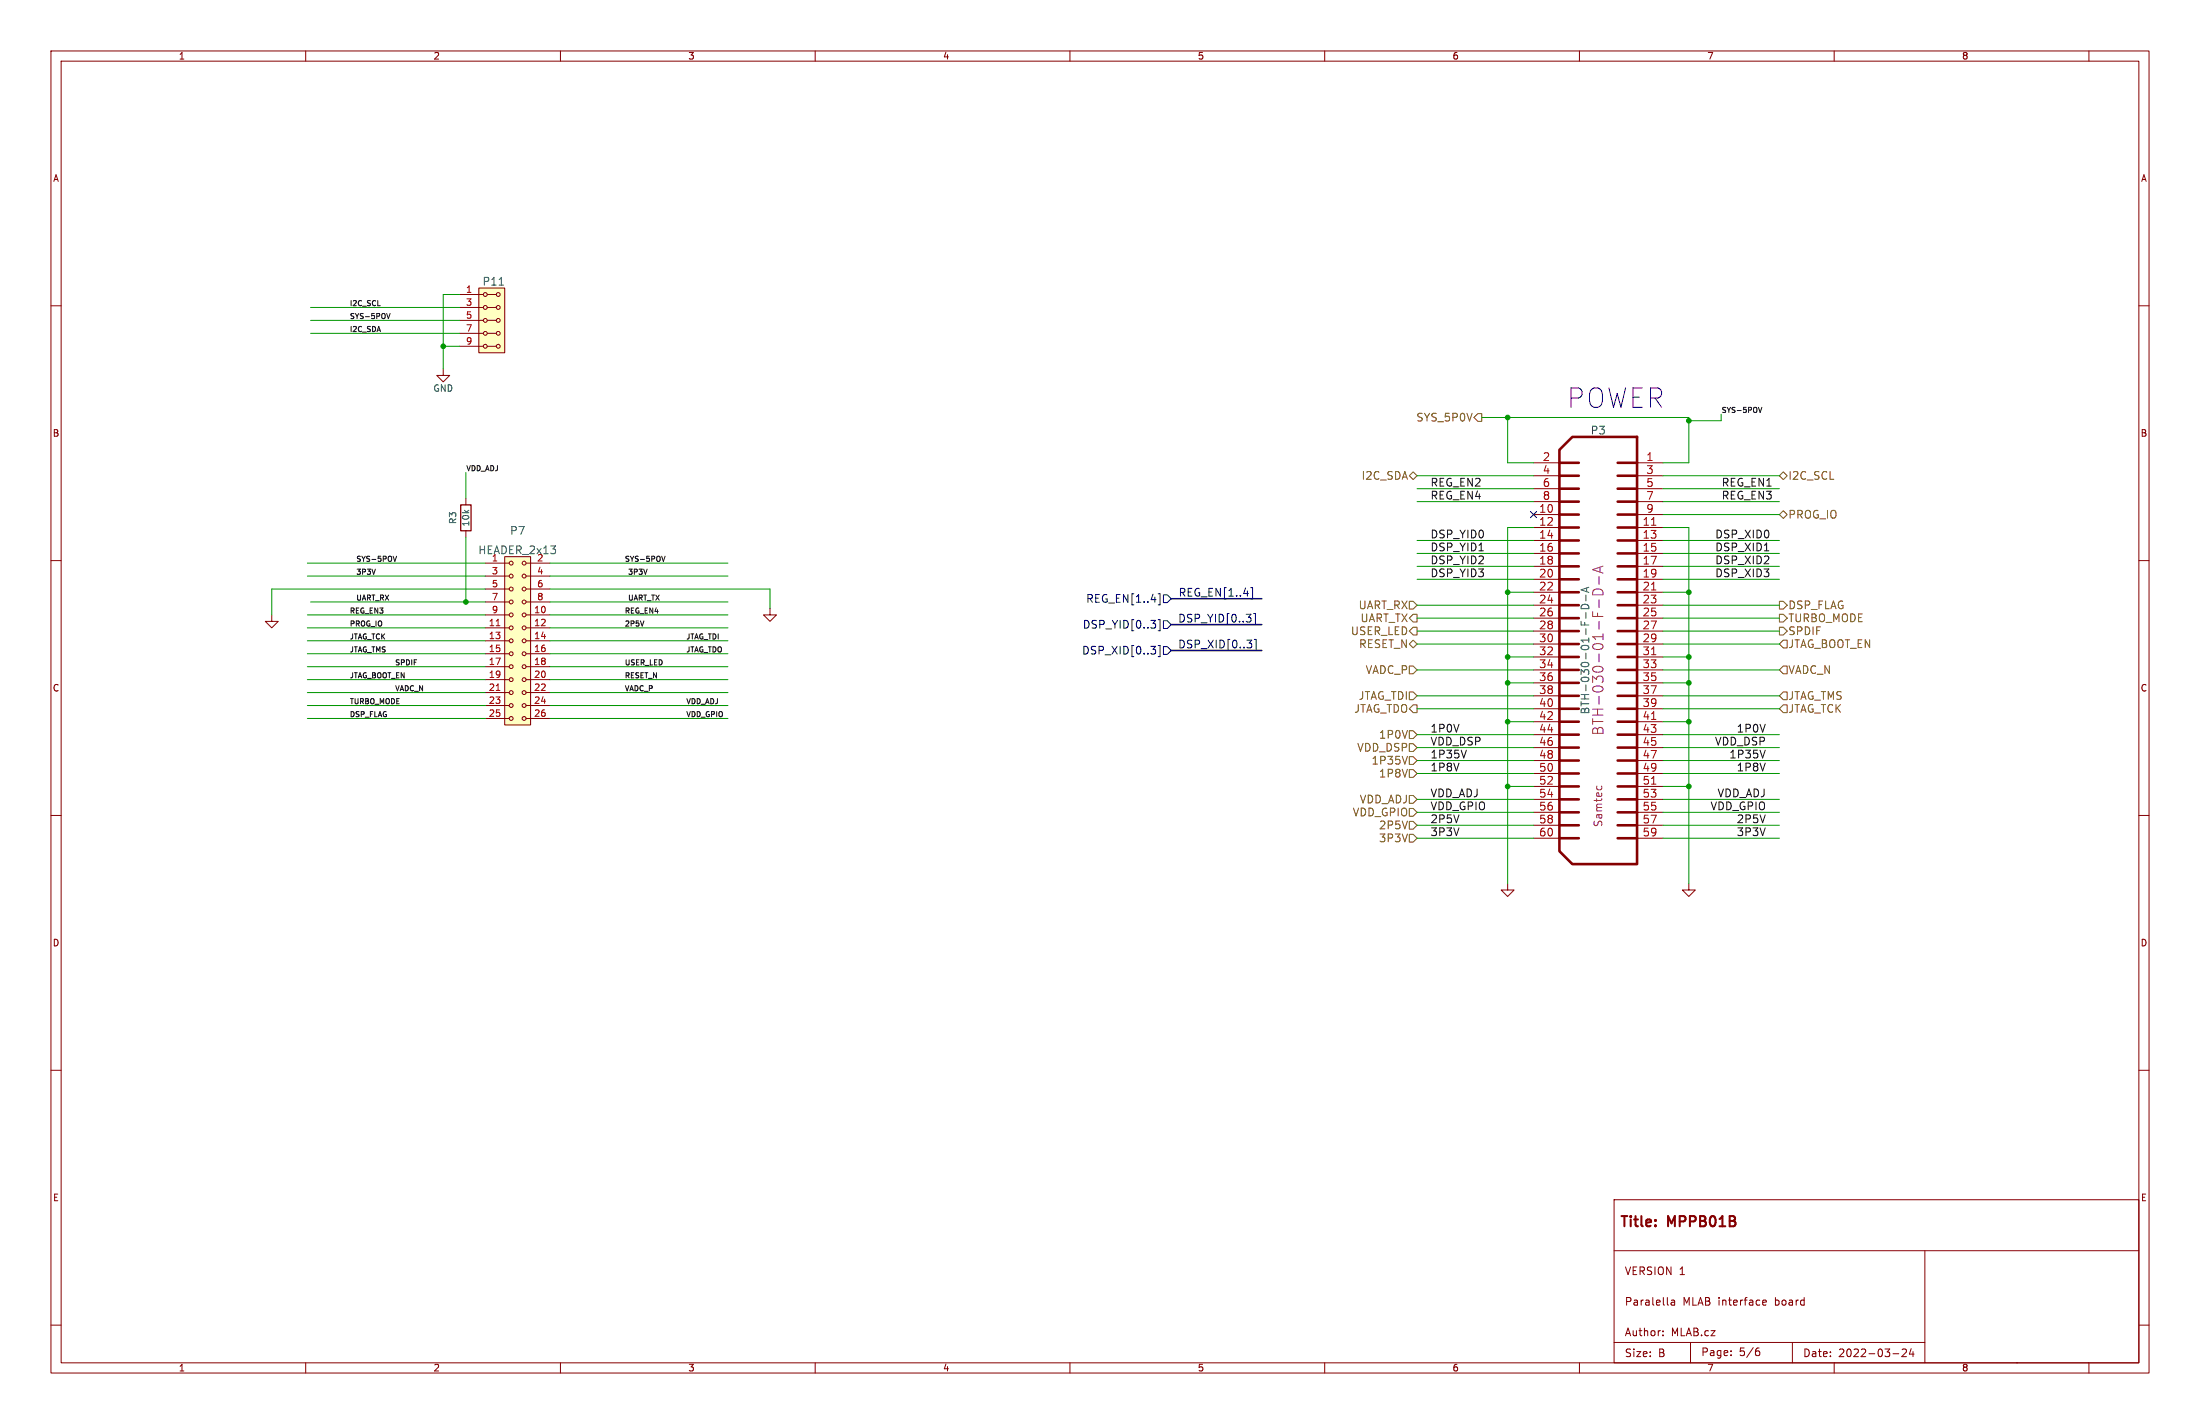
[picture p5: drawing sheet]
<svg xmlns="http://www.w3.org/2000/svg" width="432mm" height="279mm" viewBox="0 0 432 279" stroke-linecap="round" stroke-linejoin="round" font-family="sans-serif">
<g fill="none" stroke="#840000" stroke-width=".2">
<path d="M10 10h411.8v259.4h-411.8zM12 12h407.8v255.4h-407.8zM60 10v2M110 10v2M160 10v2M210 10v2M260 10v2M310 10v2M360 10v2M410 10v2M10 60h2M90.2 57.8h4.7"/>
<path d="M94 56.5h5.1v12.7h-5.1zM95.6 57.8h1.8M419.8 60h2M87 72.4v1.3h1.3l-1.3 1.2-1.3-1.2h1.3M90.2 67.9h4.7M90.2 65.4h4.7M90.2 62.9h4.7M90.2 60.3h4.7M95.6 67.9h1.8M95.6 65.4h1.8M95.6 62.9h1.8M95.6 60.3h1.8"/>
<path d="M91.4 97.8v1.3M301 90.8h5.1M301 93.3h5.1M301 95.9h5.1M301 98.4h5.1M321.3 90.8h5.1M321.3 93.3h5.1M321.3 95.9h5.1M321.3 98.4h5.1M10 110h2M91.4 104.1v1.3M95.2 118.1h4.7"/>
<path d="M95.2 115.6h4.7M95.2 113h4.7M95.2 110.5h4.7M99.1 109.2h5v33h-5zM103.3 118.1h4.6M103.3 115.6h4.6M103.3 113h4.6M103.3 110.5h4.6M151.1 119.4v1.3h1.3l-1.3 1.2-1.2-1.2h1.2M301 101h5.1M301 103.5h5.1M301 106h5.1"/>
<path d="M301 108.6h5.1M301 111.1h5.1M301 113.7h5.1M301 116.2h5.1M301 118.7h5.1M321.3 101h5.1M321.3 103.5h5.1M321.3 106h5.1M321.3 108.6h5.1M321.3 111.1h5.1M321.3 113.7h5.1M321.3 116.2h5.1"/>
<path d="M321.3 118.7h5.1M419.8 110h2M53.3 120.7v1.2h1.3l-1.3 1.3-1.2-1.3h1.2M95.2 138.4h4.7M95.2 135.9h4.7M95.2 133.4h4.7M95.2 130.8h4.7M95.2 128.3h4.7M95.2 125.7h4.7M95.2 123.2h4.7M95.2 120.7h4.7M103.3 138.4h4.6"/>
<path d="M103.3 135.9h4.6M103.3 133.4h4.6M103.3 130.8h4.6M103.3 128.3h4.6M103.3 125.7h4.6M103.3 123.2h4.6M103.3 120.7h4.6M301 121.3h5.1M301 123.8h5.1M301 126.4h5.1M301 128.9h5.1M301 131.4h5.1"/>
<path d="M301 134h5.1M301 136.5h5.1M301 139.1h5.1M321.3 121.3h5.1M321.3 123.8h5.1M321.3 126.4h5.1M321.3 128.9h5.1M321.3 131.4h5.1M321.3 134h5.1M321.3 136.5h5.1M321.3 139.1h5.1M10 160h2"/>
<path d="M95.2 141h4.7M103.3 141h4.6M301 141.6h5.1M301 144.1h5.1M301 146.7h5.1M301 149.2h5.1M301 151.8h5.1M301 154.3h5.1M301 156.8h5.1M301 159.4h5.1M321.3 141.6h5.1M321.3 144.1h5.1"/>
<path d="M321.3 146.7h5.1M321.3 149.2h5.1M321.3 151.8h5.1M321.3 154.3h5.1M321.3 156.8h5.1M321.3 159.4h5.1M419.8 160h2M295.9 173.4v1.2h1.3l-1.3 1.3-1.3-1.3h1.3M301 161.9h5.1M301 164.5h5.1M321.3 161.9h5.1M321.3 164.5h5.1"/>
<path d="M331.5 173.4v1.2h1.2l-1.2 1.3-1.3-1.3h1.3M10 210h2M419.8 210h2M316.8 235.4h103v32h-103zM10 260h2M316.8 245.4h103M328 255.2h.6l.1 .9M328.7 255.4l-.5 .1-.2 .2 .2 .4 .5-.1M346 255.6l.7-.2-.1-.2-.4-.1-.2 .2v.7h.6M377.8 245.4v22M419.8 260h2M60 267.4v2"/>
<path d="M110 267.4v2M160 267.4v2M210 267.4v2M260 267.4v2M310 267.4v2M316.8 263.4h61M326.4 261.9v.2M326.4 261.2v.1M331.8 263.4v4M339.8 265.8v.2M339.8 265.1v.1M344.7 265.1h.4l.3 .2-.1 .6h-.6"/>
<path d="M345.3 264.5l-.5 .1M351.8 263.4v4M360 267.4v2M371.5 265.6h1.2M373.3 264.8l.6-.1 .2 .1 .1 .3-.9 1.1h.9M375.1 264.6l-.3 1.1h.9M375.5 265.2v1M395.8 267.4h.1M410 267.4v2"/>
<circle cx="95.3" cy="57.8" r=".38"/>
<circle cx="97.8" cy="57.8" r=".38"/>
<circle cx="95.3" cy="60.3" r=".38"/>
<circle cx="95.3" cy="67.9" r=".38"/>
<circle cx="95.3" cy="65.4" r=".38"/>
<circle cx="95.3" cy="62.9" r=".38"/>
<circle cx="97.8" cy="62.9" r=".38"/>
<circle cx="97.8" cy="60.3" r=".38"/>
<circle cx="97.8" cy="65.4" r=".38"/>
<circle cx="97.8" cy="67.9" r=".38"/>
<circle cx="100.3" cy="110.5" r=".38"/>
<circle cx="100.3" cy="113" r=".38"/>
<circle cx="100.3" cy="118.1" r=".38"/>
<circle cx="100.3" cy="115.6" r=".38"/>
<circle cx="102.9" cy="110.5" r=".38"/>
<circle cx="102.9" cy="113" r=".38"/>
<circle cx="102.9" cy="118.1" r=".38"/>
<circle cx="102.9" cy="115.6" r=".38"/>
<circle cx="100.3" cy="123.2" r=".38"/>
<circle cx="100.3" cy="130.8" r=".38"/>
<circle cx="100.3" cy="133.4" r=".38"/>
<circle cx="100.3" cy="125.7" r=".38"/>
<circle cx="100.3" cy="135.9" r=".38"/>
<circle cx="100.3" cy="120.7" r=".38"/>
<circle cx="100.3" cy="128.3" r=".38"/>
<circle cx="100.3" cy="138.4" r=".38"/>
<circle cx="102.9" cy="138.4" r=".38"/>
<circle cx="102.9" cy="130.8" r=".38"/>
<circle cx="102.9" cy="123.2" r=".38"/>
<circle cx="102.9" cy="135.9" r=".38"/>
<circle cx="102.9" cy="128.3" r=".38"/>
<circle cx="102.9" cy="120.7" r=".38"/>
<circle cx="102.9" cy="133.4" r=".38"/>
<circle cx="102.9" cy="125.7" r=".38"/>
<circle cx="100.3" cy="141" r=".38"/>
<circle cx="102.9" cy="141" r=".38"/>
</g>
<g fill="none" stroke="#840000" stroke-width=".51">
<path d="M306.1 98.4h3.8M306.1 95.9h3.8M306.1 93.3h3.8M306.1 90.8h3.8M308.6 85.7h12.7v83.8h-12.7l-2.5-2.5v-78.7zM317.5 98.4h3.8M317.5 95.9h3.8M317.5 93.3h3.8M317.5 90.8h3.8M306.1 118.7h3.8M306.1 116.2h3.8M306.1 113.7h3.8"/>
<path d="M306.1 111.1h3.8M306.1 108.6h3.8M306.1 106h3.8M306.1 103.5h3.8M306.1 101h3.8M317.5 118.7h3.8M317.5 116.2h3.8M317.5 113.7h3.8M317.5 111.1h3.8M317.5 108.6h3.8M317.5 106h3.8M317.5 103.5h3.8"/>
<path d="M317.5 101h3.8M306.1 139.1h3.8M306.1 136.5h3.8M306.1 134h3.8M306.1 131.4h3.8M306.1 128.9h3.8M306.1 126.4h3.8M306.1 123.8h3.8M306.1 121.3h3.8M317.5 139.1h3.8M317.5 136.5h3.8M317.5 134h3.8"/>
<path d="M317.5 131.4h3.8M317.5 128.9h3.8M317.5 126.4h3.8M317.5 123.8h3.8M317.5 121.3h3.8M306.1 159.4h3.8M306.1 156.8h3.8M306.1 154.3h3.8M306.1 151.8h3.8M306.1 149.2h3.8M306.1 146.7h3.8M306.1 144.1h3.8"/>
<path d="M306.1 141.6h3.8M317.5 159.4h3.8M317.5 156.8h3.8M317.5 154.3h3.8M317.5 151.8h3.8M317.5 149.2h3.8M317.5 146.7h3.8M317.5 144.1h3.8M317.5 141.6h3.8M306.1 164.5h3.8M306.1 161.9h3.8M317.5 164.5h3.8"/>
<path d="M317.5 161.9h3.8"/>
</g>
<path d="M98 55.9h.8M310.5 118.7a.79 .79 0 0 1 .9-.1 .79 .79 0 0 1 .4 .8h-1.5v-.3zM311.3 116.7v1.2M311.4 115.4v.7M311.8 115.2l-1.5 .5 1.5 .5M311.3 120.2v1.1" fill="none" stroke="#006464" stroke-width=".2"/>
<path d="M312.9 115.7a1.06 1.06 0 0 1 1.2-.1 1.06 1.06 0 0 1 .5 1.1h-2v-.5zM313.8 113.1v1.6M313.8 117.7v1.5M314 111.3v.9M314.6 111.1l-2 .7 2 .6M313.4 154.2v.5M314.3 154.2l.1 .5" fill="none" stroke="#840084" stroke-width=".2"/>
<path d="M90.4 99.1h2.1v5h-2.1z" fill="none" stroke="#840000" stroke-width=".25"/>
<g fill="#ffffc2" stroke="#ffffc2" stroke-width=".2">
<path d="M99.1 109.2h5v33h-5z"/>
<path d="M94 56.5h5.1v12.7h-5.1z"/>
</g>
<path d="M97.4 122.8h.7M97.4 135.5h.7" fill="none" stroke="#a90000" stroke-width=".2"/>
<g fill="none" stroke="#725600" stroke-width=".2">
<path d="M276.6 93.3l.8-.7 .7 .7-.7 .8zM290.1 81.2h.7v1.5h-.7l-.8-.8zM349.2 93.3l.8-.7 .8 .7-.8 .8zM276.6 118h.8l.7 .7-.7 .8h-.8zM349.2 118h.8l.8 .7-.8 .8h-.8zM349.2 101l.8-.8 .8 .8-.8 .7zM276.6 130.7h.8l.7 .7-.7 .8h-.8zM276.6 135.8h.8l.7 .7-.7 .8h-.8zM276.6 123.8l.8-.7h.7v1.5h-.7zM276.6 121.3l.8-.8h.7v1.5h-.7zM276.6 126.4l.8-.8 .7 .8-.7 .7zM277.4 138.3h.7v1.5h-.7l-.8-.7z"/>
<path d="M349.2 126.4l.8-.8h.8v1.5h-.8zM349.2 120.5h.8l.8 .8-.8 .7h-.8zM349.2 139.1l.8-.8h.8v1.5h-.8zM349.2 136.5l.8-.7h.8v1.5h-.8zM349.2 123.1h.8l.8 .7-.8 .8h-.8zM350 130.7h.8v1.5h-.8l-.8-.8zM276.6 143.4h.8l.7 .7-.7 .8h-.8zM276.6 158.6h.8l.7 .8-.7 .7h-.8zM276.6 148.5h.8l.7 .7-.7 .8h-.8zM276.6 156.1h.8l.7 .7-.7 .8h-.8zM276.6 151h.8l.7 .8-.7 .7h-.8zM276.6 145.9h.8l.7 .8-.7 .7h-.8z"/>
<path d="M276.6 163.7h.8l.7 .8-.7 .7h-.8zM276.6 161.2h.8l.7 .7-.7 .8h-.8z"/>
</g>
<g fill="none" stroke="#000084" stroke-width=".2">
<path d="M227.3 116.5h.4v2.2h-.4M228.3 116.7h.8l.8 .8-.8 .7h-.8zM245.5 115.3h.3v2.2h-.3M300.4 100.4l1.2 1.2M301.6 100.4l-1.2 1.2M225.9 126.8h.9l-.5 .6M226.7 127.5v.7M227.3 121.6h.4v2.2h-.4M227.3 126.7h.4v2.1h-.4M228.3 121.8h.8l.8 .8-.8 .7h-.8zM228.3 126.9h.8l.8 .7-.8 .8h-.8zM244.7 125.6h1l-.5 .6"/>
<path d="M245.5 126.3l.2 .2-.2 .6M246 120.4h.4v2.2h-.4M246.2 125.5h.4v2.1h-.4"/>
</g>
<path d="M75.9 61.5l.3 1 .4-1M345.1 79.9l.4 1 .3-1M77.2 109.1l.3 1 .3-1M129.9 109.1l.3 1 .3-1M346.3 108.1h.9M287.8 147.2l-.5 1.5" fill="none" stroke="#0f0f0f" stroke-width=".2"/>
<path d="M229.9 117.5h17.7M229.9 127.6h17.7M229.9 122.6h17.7" fill="none" stroke="#000084" stroke-width=".3"/>
<g fill="none" stroke="#009600" stroke-width=".2">
<path d="M90.2 57.8h-3.2v14.6M61 60.3h29.2M61 62.9h29.2M61 65.4h29.2M87 67.9h3.2M91.4 92.7v5.1M278.1 93.3h22.9M278.1 95.9h22.9M278.1 98.4h22.9M290.8 81.9h40.7v8.9h-5.1M295.9 81.9v8.9h5.1M326.4 93.3h22.8"/>
<path d="M326.4 95.9h22.8M326.4 98.4h22.8M337.8 81.3v1.3h-6.3M60.3 113h34.9M60.3 110.5h34.9M61 118.1h34.2M91.4 105.4v12.7M95.2 115.6h-41.9v5.1M107.9 118.1h35M107.9 113h35M107.9 115.6h43.2v3.8M107.9 110.5h35"/>
<path d="M278.1 106h22.9M278.1 118.7h22.9M278.1 108.6h22.9M278.1 113.7h22.9M278.1 111.1h22.9M295.9 116.2h5.1M301 103.5h-5.1v69.9M326.4 106h22.8M326.4 103.5h5.1v69.9M326.4 116.2h5.1M326.4 118.7h22.8M326.4 108.6h22.8"/>
<path d="M326.4 113.7h22.8M326.4 101h22.8M326.4 111.1h22.8M60.3 133.4h34.9M60.3 138.4h34.9M60.3 135.9h34.9M60.3 130.8h34.9M60.3 123.2h34.9M60.3 120.7h34.9M60.3 128.3h34.9M60.3 125.7h34.9M107.9 133.4h35"/>
<path d="M107.9 138.4h35M107.9 135.9h35M107.9 130.8h35M107.9 123.2h35M107.9 120.7h35M107.9 128.3h35M107.9 125.7h35M278.1 123.8h22.9M278.1 131.4h22.9M278.1 136.5h22.9M278.1 126.4h22.9M278.1 121.3h22.9"/>
<path d="M278.1 139.1h22.9M295.9 134h5.1M295.9 128.9h5.1M326.4 134h5.1M326.4 128.9h5.1M326.4 123.8h22.8M326.4 131.4h22.8M326.4 136.5h22.8M326.4 126.4h22.8M326.4 121.3h22.8M326.4 139.1h22.8M60.3 141h34.9"/>
<path d="M107.9 141h35M278.1 144.1h22.9M278.1 146.7h22.9M278.1 149.2h22.9M278.1 151.8h22.9M278.1 159.4h22.9M278.1 156.8h22.9M295.9 154.3h5.1M295.9 141.6h5.1M326.4 154.3h5.1M326.4 141.6h5.1M326.4 144.1h22.8"/>
<path d="M326.4 146.7h22.8M326.4 149.2h22.8M326.4 151.8h22.8M326.4 159.4h22.8M326.4 156.8h22.8M278.1 161.9h22.9M278.1 164.5h22.9M326.4 161.9h22.8M326.4 164.5h22.8"/>
</g>
<g fill="#009600" stroke="#009600" stroke-width=".2">
<circle cx="331.5" cy="82.6" r=".46"/>
<circle cx="295.9" cy="116.2" r=".46"/>
<circle cx="295.9" cy="128.9" r=".46"/>
<circle cx="295.9" cy="134" r=".46"/>
<circle cx="295.9" cy="81.9" r=".46"/>
<circle cx="331.5" cy="134" r=".46"/>
<circle cx="331.5" cy="141.6" r=".46"/>
<circle cx="331.5" cy="154.3" r=".46"/>
<circle cx="87" cy="67.9" r=".46"/>
<circle cx="91.4" cy="118.1" r=".46"/>
<circle cx="295.9" cy="154.3" r=".46"/>
<circle cx="331.5" cy="128.9" r=".46"/>
<circle cx="331.5" cy="116.2" r=".46"/>
<circle cx="295.9" cy="141.6" r=".46"/>
</g>
<text font-size="5.3" fill="#0000c2" x="307.3" y="80.4">POWER</text>
<text font-size="2.8" fill="#840084" x="314.9" y="144.4" transform="rotate(-90 314.9 144.4)">BTH-030-01-F-D-A</text>
<g font-size="2.8" fill="#840000">
<text x="317.8" y="241.2">Title:</text>
<text x="327.3" y="241.2">MPPB01B</text>
</g>
<g font-size="2.1" fill="#006464">
<text x="94.7" y="56.2">P11</text>
<text x="312.2" y="85.4">P3</text>
<text x="100.1" y="105.1">P7</text>
<text x="93.8" y="108.9">HEADER_2x13</text>
</g>
<g font-size="2.1" fill="#725600">
<text x="278" y="82.9">SYS_5P0V</text>
<text x="267.3" y="94.3">I2C_SDA</text>
<text x="350.9" y="94.3">I2C_SCL</text>
<text x="350.9" y="101.9">PROG_IO</text>
<text x="266.7" y="119.7">UART_RX</text>
<text x="350.9" y="119.7">DSP_FLAG</text>
<text x="265.2" y="124.8">USER_LED</text>
<text x="267" y="122.2">UART_TX</text>
<text x="350.9" y="122.2">TURBO_MODE</text>
<text x="350.9" y="124.8">SPDIF</text>
<text x="266.8" y="127.3">RESET_N</text>
<text x="350.9" y="127.3">JTAG_BOOT_EN</text>
<text x="266.7" y="137.5">JTAG_TDI</text>
<text x="268.1" y="132.4">VADC_P</text>
<text x="350.9" y="137.5">JTAG_TMS</text>
<text x="350.9" y="132.4">VADC_N</text>
<text x="265.8" y="140">JTAG_TDO</text>
<text x="350.9" y="140">JTAG_TCK</text>
<text x="266.4" y="147.6">VDD_DSP</text>
<text x="270.7" y="145.1">1P0V</text>
<text x="269.2" y="150.2">1P35V</text>
<text x="270.7" y="152.7">1P8V</text>
<text x="265.5" y="160.3">VDD_GPIO</text>
<text x="266.9" y="157.8">VDD_ADJ</text>
<text x="270.7" y="165.4">3P3V</text>
<text x="270.7" y="162.9">2P5V</text>
</g>
<g font-size="2.1" fill="#0f0f0f">
<text x="280.7" y="95.6">REG_EN2</text>
<text x="337.8" y="95.6">REG_EN1</text>
<text x="280.7" y="98.1">REG_EN4</text>
<text x="337.8" y="98.1">REG_EN3</text>
<text x="280.7" y="105.7">DSP_YID0</text>
<text x="336.5" y="105.7">DSP_XID0</text>
<text x="280.7" y="110.8">DSP_YID2</text>
<text x="280.7" y="108.3">DSP_YID1</text>
<text x="280.7" y="113.4">DSP_YID3</text>
<text x="336.5" y="113.4">DSP_XID3</text>
<text x="336.5" y="110.8">DSP_XID2</text>
<text x="336.5" y="108.3">DSP_XID1</text>
<text x="280.7" y="143.8">1P0V</text>
<text x="340.9" y="143.8">1P0V</text>
<text x="280.7" y="146.4">VDD_DSP</text>
<text x="280.7" y="148.9">1P35V</text>
<text x="336.6" y="146.4">VDD_DSP</text>
<text x="339.4" y="148.9">1P35V</text>
<text x="280.7" y="151.5">1P8V</text>
<text x="340.9" y="151.5">1P8V</text>
<text x="280.7" y="159.1">VDD_GPIO</text>
<text x="280.7" y="156.5">VDD_ADJ</text>
<text x="280.7" y="161.6">2P5V</text>
<text x="335.7" y="159.1">VDD_GPIO</text>
<text x="337.1" y="156.5">VDD_ADJ</text>
<text x="340.9" y="161.6">2P5V</text>
<text x="280.7" y="164.2">3P3V</text>
<text x="340.9" y="164.2">3P3V</text>
</g>
<g font-size="2.1" fill="#a90000">
<text x="302.8" y="90.6">2</text>
<text x="302.8" y="93.1">4</text>
<text x="302.8" y="95.6">6</text>
<text x="323.1" y="90.6">1</text>
<text x="323.1" y="93.1">3</text>
<text x="323.1" y="95.6">5</text>
<text x="302" y="100.7">10</text>
<text x="302.8" y="98.2">8</text>
<text x="323.1" y="98.2">7</text>
<text x="323.1" y="100.7">9</text>
<text x="302" y="103.3">12</text>
<text x="302" y="105.8">14</text>
<text x="322.4" y="103.3">11</text>
<text x="322.4" y="105.8">13</text>
<text x="302" y="108.3">16</text>
<text x="302" y="110.9">18</text>
<text x="302" y="113.4">20</text>
<text x="322.4" y="108.3">15</text>
<text x="322.4" y="110.9">17</text>
<text x="322.4" y="113.4">19</text>
<text x="302" y="116">22</text>
<text x="302" y="118.5">24</text>
<text x="322.4" y="116">21</text>
<text x="322.4" y="118.5">23</text>
<text x="302" y="121">26</text>
<text x="302" y="123.6">28</text>
<text x="322.4" y="121">25</text>
<text x="322.4" y="123.6">27</text>
<text x="302" y="126.1">30</text>
<text x="302" y="128.7">32</text>
<text x="302" y="131.2">34</text>
<text x="322.4" y="126.1">29</text>
<text x="322.4" y="128.7">31</text>
<text x="322.4" y="131.2">33</text>
<text x="302" y="133.7">36</text>
<text x="302" y="136.3">38</text>
<text x="322.4" y="133.7">35</text>
<text x="322.4" y="136.3">37</text>
<text x="302" y="138.8">40</text>
<text x="302" y="141.4">42</text>
<text x="302" y="143.9">44</text>
<text x="322.4" y="138.8">39</text>
<text x="322.4" y="141.4">41</text>
<text x="322.4" y="143.9">43</text>
<text x="302" y="146.4">46</text>
<text x="302" y="149">48</text>
<text x="322.4" y="146.4">45</text>
<text x="322.4" y="149">47</text>
<text x="302" y="151.5">50</text>
<text x="302" y="154.1">52</text>
<text x="322.4" y="151.5">49</text>
<text x="322.4" y="154.1">51</text>
<text x="302" y="156.6">54</text>
<text x="302" y="159.1">56</text>
<text x="302" y="161.7">58</text>
<text x="322.4" y="156.6">53</text>
<text x="322.4" y="159.1">55</text>
<text x="322.4" y="161.7">57</text>
<text x="302" y="164.2">60</text>
<text x="322.4" y="164.2">59</text>
</g>
<g font-size="2.1" fill="#000084">
<text x="213.2" y="118.4">REG_EN[1..4]</text>
<text x="231.4" y="117.2">REG_EN[1..4]</text>
<text x="212.5" y="123.5">DSP_YID[0..3]</text>
<text x="231.1" y="122.2">DSP_YID[0..3]</text>
<text x="212.4" y="128.6">DSP_XID[0..3]</text>
<text x="231.1" y="127.3">DSP_XID[0..3]</text>
</g>
<g font-size="2.1" fill="#840084">
<text x="312.1" y="140.2" transform="rotate(-90 312.1 140.2)">BTH-030-01-F-D-A</text>
<text x="314.6" y="162.3" transform="rotate(-90 314.6 162.3)">Samtec</text>
</g>
<g font-size="2.1" fill="#840000">
<text x="318.8" y="250.3">VERSION 1</text>
<text x="318.8" y="256.3">Paralella</text>
<text x="330.2" y="256.3">MLAB interface</text>
<text x="348.3" y="256.3">board</text>
<text x="318.8" y="262.3">Author:</text>
<text x="327.9" y="262.3">MLAB.cz</text>
<text x="318.8" y="266.4">Size:</text>
<text x="325.4" y="266.4">B</text>
<text x="333.8" y="266.2">Page:</text>
<text x="341.2" y="266.2">5/6</text>
<text x="353.8" y="266.4">Date:</text>
<text x="360.7" y="266.4">2022-03-24</text>
</g>
<g font-size="1.8" fill="#840000">
<text x="35" y="11.8">1</text>
<text x="85" y="11.8">2</text>
<text x="135" y="11.8">3</text>
<text x="185" y="11.8">4</text>
<text x="235" y="11.8">5</text>
<text x="285" y="11.8">6</text>
<text x="335" y="11.8">7</text>
<text x="385" y="11.8">8</text>
<text x="10.4" y="35.8">A</text>
<text x="420.2" y="35.8">A</text>
<text x="10.3" y="85.8">B</text>
<text x="420.1" y="85.8">B</text>
<text x="10.3" y="135.8">C</text>
<text x="420.1" y="135.8">C</text>
<text x="10.3" y="185.8">D</text>
<text x="420.1" y="185.8">D</text>
<text x="10.4" y="235.8">E</text>
<text x="420.2" y="235.8">E</text>
<text x="35" y="269.2">1</text>
<text x="85" y="269.2">2</text>
<text x="135" y="269.2">3</text>
<text x="185" y="269.2">4</text>
<text x="235" y="269.2">5</text>
<text x="285" y="269.2">6</text>
<text x="335" y="269.2">7</text>
<text x="385" y="269.2">8</text>
</g>
<g font-size="1.8" fill="#a90000">
<text x="91.4" y="57.5">1</text>
<text x="91.4" y="60.1">3</text>
<text x="91.4" y="62.6">5</text>
<text x="91.4" y="65.2">7</text>
<text x="91.4" y="67.7">9</text>
<text x="96.5" y="110.2">1</text>
<text x="96.5" y="112.8">3</text>
<text x="105.4" y="110.2">2</text>
<text x="105.4" y="112.8">4</text>
<text x="96.5" y="115.3">5</text>
<text x="96.5" y="117.9">7</text>
<text x="105.4" y="115.3">6</text>
<text x="105.4" y="117.9">8</text>
<text x="95.9" y="122.9">11</text>
<text x="95.9" y="125.5">13</text>
<text x="96.5" y="120.4">9</text>
<text x="104.8" y="120.4">10</text>
<text x="104.8" y="122.9">12</text>
<text x="104.8" y="125.5">14</text>
<text x="95.9" y="128">15</text>
<text x="95.9" y="130.6">17</text>
<text x="104.8" y="128">16</text>
<text x="104.8" y="130.6">18</text>
<text x="95.9" y="133.1">19</text>
<text x="95.9" y="135.6">21</text>
<text x="104.8" y="133.1">20</text>
<text x="104.8" y="135.6">22</text>
<text x="95.9" y="138.2">23</text>
<text x="95.9" y="140.7">25</text>
<text x="104.8" y="138.2">24</text>
<text x="104.8" y="140.7">26</text>
</g>
<g font-size="1.8" fill="#006464">
<text x="85" y="77">GND</text>
<text x="89.7" y="102.9" transform="rotate(-90 89.7 102.9)">R3</text>
<text x="92.3" y="103.4" transform="rotate(-90 92.3 103.4)">10k</text>
</g>
<g font-size="1.4" fill="#0f0f0f">
<text x="68.6" y="65.2">I2C_SDA</text>
<text x="68.6" y="62.7">SYS-5POV</text>
<text x="68.6" y="60.1">I2C_SCL</text>
<text x="337.8" y="81.1">SYS-5POV</text>
<text x="91.4" y="92.5">VDD_ADJ</text>
<text x="69.8" y="110.3">SYS-5POV</text>
<text x="69.8" y="112.8">3P3V</text>
<text x="122.6" y="110.3">SYS-5POV</text>
<text x="123.2" y="112.8">3P3V</text>
<text x="69.8" y="117.9">UART_RX</text>
<text x="123.2" y="117.9">UART_TX</text>
<text x="68.6" y="120.4">REG_EN3</text>
<text x="68.6" y="123">PROG_IO</text>
<text x="68.6" y="125.5">JTAG_TCK</text>
<text x="122.6" y="120.4">REG_EN4</text>
<text x="122.6" y="123">2P5V</text>
<text x="134.6" y="125.5">JTAG_TDI</text>
<text x="68.6" y="128.1">JTAG_TMS</text>
<text x="77.5" y="130.6">SPDIF</text>
<text x="122.6" y="130.6">USER_LED</text>
<text x="134.6" y="128.1">JTAG_TDO</text>
<text x="68.6" y="133.1">JTAG_BOOT_EN</text>
<text x="77.5" y="135.7">VADC_N</text>
<text x="122.6" y="133.1">RESET_N</text>
<text x="122.6" y="135.7">VADC_P</text>
<text x="68.6" y="140.8">DSP_FLAG</text>
<text x="68.6" y="138.2">TURBO_MODE</text>
<text x="134.6" y="140.8">VDD_GPIO</text>
<text x="134.6" y="138.2">VDD_ADJ</text>
</g>
</svg>
